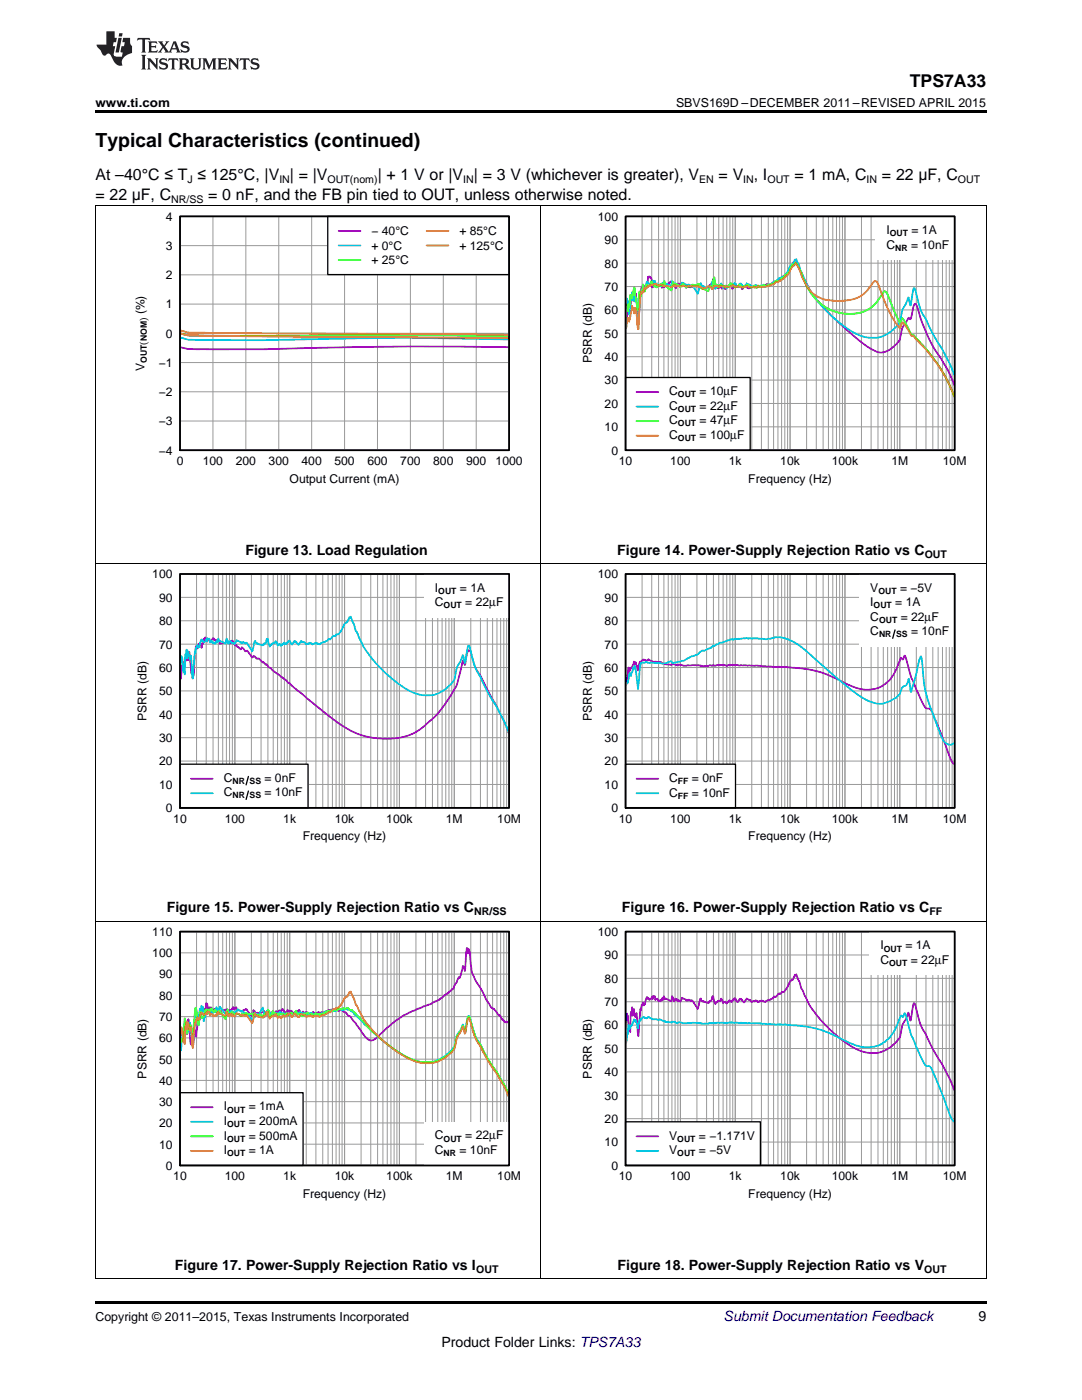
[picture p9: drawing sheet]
<svg xmlns="http://www.w3.org/2000/svg" width="216mm" height="279mm" viewBox="0 0 216 279" stroke-linecap="round" stroke-linejoin="round" font-family="sans-serif">
<path d="M19 255.2h.2zM196.7 255.2h.1zM19 259.7h177.8v.5h-177.8z" fill="#000"/>
<path d="M19.1 183.9v71.3M107.9 183.9v71.3M196.8 183.9v71.3M19 255.2h177.8" fill="none" stroke="#000" stroke-width=".2"/>
<path d="M35.9 185.9h65.7v46.7h-65.7z" fill="none" stroke="#000" stroke-width=".26"/>
<g fill="none" stroke="#999" stroke-width=".2">
<path d="M35.9 185.9h65.7v46.7h-65.7zM35.9 198.6h65.7M35.9 194.4h65.7M35.9 190.2h65.7M39.2 185.9v46.7M41.1 185.9v46.7M42.5 185.9v46.7M43.6 185.9v46.7M44.4 185.9v46.7M45.2 185.9v46.7M45.8 185.9v46.7M46.4 185.9v46.7"/>
<path d="M46.9 185.9v46.7M50.2 185.9v46.7M52.1 185.9v46.7M53.5 185.9v46.7M54.5 185.9v46.7M55.4 185.9v46.7M56.1 185.9v46.7M56.8 185.9v46.7M57.3 185.9v46.7M57.8 185.9v46.7M61.1 185.9v46.7M63 185.9v46.7"/>
<path d="M64.4 185.9v46.7M65.5 185.9v46.7M66.3 185.9v46.7M67.1 185.9v46.7M67.7 185.9v46.7M68.3 185.9v46.7M68.8 185.9v46.7M72 185.9v46.7M74 185.9v46.7M75.3 185.9v46.7M76.4 185.9v46.7M77.3 185.9v46.7"/>
<path d="M78 185.9v46.7M78.6 185.9v46.7M79.2 185.9v46.7M79.7 185.9v46.7M83 185.9v46.7M84.9 185.9v46.7M86.3 185.9v46.7M87.4 185.9v46.7M88.2 185.9v46.7M88.9 185.9v46.7M89.6 185.9v46.7M90.1 185.9v46.7"/>
<path d="M90.6 185.9v46.7M93.9 185.9v46.7M95.9 185.9v46.7M97.2 185.9v46.7M98.3 185.9v46.7M99.2 185.9v46.7M99.9 185.9v46.7M100.5 185.9v46.7M101.1 185.9v46.7M35.9 219.9h65.7M35.9 215.6h65.7M35.9 211.4h65.7"/>
<path d="M35.9 207.1h65.7M35.9 202.9h65.7M35.9 228.3h65.7M35.9 224.1h65.7"/>
</g>
<path d="M101.6 203.6l-.2 .4-.4-.1-.2 .2-.5-.5-.5-.9-.1 .1-.4-.4a3.3 3.3 0 0 0-1.4-1.5l-.8-1.3-1.1-2.2-1.1-1.7-.7-1.4-.3-1.8-.2-2.6-.1-.1-.1-.5-.1 1-.2-1.1-.4 4.6-.1-.5-.4-.5v.8l-.5 1.5-.1 .1-.2-.2-.4 1.1-.2 .3a3 3 0 0 1-1.4 1.7l-1.9 1.5-7 3-2.3 1.6-3.1 2.9a1.35 1.35 0 0 1-2.3-.2l-3-4-.4-.2-.4-.6-.4-.1-.4-.3a.43 .43 0 0 0-.7 0l-.6-.1-.2 .1a.44 .44 0 0 0-.3-.3 .44 .44 0 0 0-.5 .2v-.1l-.3 .2-.2-.1-.3 .3h-.5l-.2 .4-.4-.3-.1 .2-.4-.2-.6 .5-.5-.6-.1 .2-.3 .1a.62 .62 0 0 1-.8-.1l-.2-.1-.2 .1h-.2l-.2-.3-.4 .6-.4-.9-.6 .8-.4-.2-.2 .2-.4-.6-.3 .4-.4-.6-.3 .7-.6-.5-.1-.3-.3 .5-.2-.3-.1 .2-.1-.1a.41 .41 0 0 1-.7 .1l-.3 .6-.5-.4-.3 .4-.2-.5-.4 .5-.1-.3-.2 .5-.1-.6-.3-.3-.2 .2-.8 .4-.3-.2-.4 .3-.1-.7-.2 .1v-.2l-.3 1.3-1.1-1.5h-.2l-.2 .2-.2 .1-.1-.1-.3 .2-.7-.2-.1 .1-.3-.7-.3 .5-.3-.5-.4 .8-.1-.2-.1 .2-.1-.2-.4 .8-.1-1-.2 .3-.1-.2-1.2 .3v-.3l-.4 .7-.3-.6-.3-.3-.3 .4h-.1l-.3-.6-.1 .2-.1-.3-.1 .5-.1-.3-.1 .2-.3-1.1v.3l-.2-.4-.1 1.6-.2-.4-.1 .2-.1-.3-.2 .3-.2-.1-.4 2.1-.1-.5-.1 1-.1-.7-.3 3.5-.2-1.3-.2 1.2-.1-.2-.1 1.9-.1-.8-.3 .7-.2-.2-.4-4.8-.2 2.9-.2-.1-.2-1.7-.4 3h-.1l-.1 .3-.2-.4-.3 2.5" fill="none" stroke="#9400d3" stroke-width=".35"/>
<path d="M35.9 210.3l.3-1.4 .1-2.5 .1-.2h.1v-1l.3 1.9 .4-2.5 .1 1.4 .1-.7 .1 .6 .3-.5 .1-1.3 .1 2.2 .3 .6v1l.4-1.1 .4-4.3 .1-.2 .3 2.1 .4-3.1 .2 1.7 .1-2.3 .2 1 .1-.8 .1 2.9 .4-1.7 .3-.4 .4 .6 .5-.3 .1 .2 .1-.3v.3l.4-.4 .3 .2 .1-1 .2 .6 .1-.2 .1 1.2 .2-1.7 1.3 1.7 .1-.3 .2 .4v-.3l.1 .2h.2l.3-.8 .1 .1v-.1l.2 .1h.2l.3 .3 .5-.6 .1 .1 .1-.3 .7 .5 .1-.2 .6 .5h.4l1 1.5 .3-1.3 .2 .6 .4-.7 .2 .4 .2-.1 .8-1.5 .4 1.9 .5-1.3 .2 .4 .2 .9 .1-.7 .2-.1 .2-.1 .2 .2 .3-.1 .3 .2 .1-.3 .5 .3 .2-.5 .3 .5 .4-.2 .1 .2 .2-.1 .4 .3 .3-.3v.2l.1-.3 .1 .3 .1-.1 .1-.3 .1 .1 .1-.1 .2 .1 .1 .3 .8-.5 .3 .3 .1-.1h.2v-.2l.7 .3a.54 .54 0 0 1 .7 .2l.5-.1a.54 .54 0 0 1 .9-.1l.4 .5 .5-.4 .2 .1 .1-.2 .2 .1 .1-.2 .2 .2 .4-.3a.48 .48 0 0 1 .4-.3 .48 .48 0 0 1 .4 .3l.4-.4 .1 .1 .1-.2 .2 .1 .2-.1a.42 .42 0 0 0 .4 .2 .42 .42 0 0 0 .4-.3l.7-.1 .1 .1h.7a.4 .4 0 0 1 .7 0l.8 .4 2.4 2.5 4 3.6 3.1 2.2 2.1 1.1 2 .6h2.3l1.9-.7 1.6-1.2a3.7 3.7 0 0 0 1.3-2.8l.1-.5 .7-1 .5-1.2 .5 1.4v-.1l.5-2.8 .2-.3 .2 .4 .3 .9a12.3 12.3 0 0 0 2.1 4.9l1.3 2.5 1.8 2.9 2.4 4.2" fill="none" stroke="#00bfff" stroke-width=".35"/>
<path d="M35.9 207.9l.1-.2 .2 .3 .1-.7 .2 .2 .4-4.3 .4 3.1 .5-1.9 .1 .6 .1-.5 .3 2 .8-5.4 .4 3.2 .1 .3 .3-2.8 .4 1.4 .3-.4 .4-1.4 .4 .9 .2-.9 .2 .4 .1-.4 .1 .4 .2-.6 .4 .8 .1-.4h.3l.6 .7 .2-.6 1.2 1.7 .2-1.7 .2-.2 .3 .9 .2 .1 .3-.5 .3 .1 .2 .3h.8l.6 .3 .1-.4 .2 .1 .1-.1 .3 .2 .4-.3 .1 .3 1-.2 .1 .1 .1-.1 .1 .6 .1-.7 .4 .5 .1-.2 .2 .2 .1-.2 .9 .2 .1 .2 .2-.5 .1 .4 .3-.7 .3 .1v-.6l.3 .4 .3 1 .4-1.2 .3 .4 .1-.1v.1h.2l.1 .3 .1-.1 .2 .1 .2-.2 .1 .2 .1-.2 .1 .1 .4-.1 .1 .2 .1-.1 .3 .5 .2-.6 .2-.1 .2 .5 .4-.1 .3-.6 .2 .3 .4 .1 .4-.7 .2 .6 .5 .1 .2 .2 .1-.1 .2 .3 .4-.5h.2l.1 .2 .4-.4 .2 .5h.3a.36 .36 0 0 1 .5-.3 .36 .36 0 0 1 .2 .5l.4-.6 .2 .3 .2-.2 .3 .2 .1-.1 .1 .2 .2-.2 .1 .1 1-.7 .5-.1 .5 .1h.3l.2-.2 .3 .1 .4-.4a1.19 1.19 0 0 0 1.3-.1l.2 .1 .5-.2 .5 .5a.53 .53 0 0 1 .7 .3l3.5 3.8 2.6 2.3 3 2.1 2.5 1.3 2 .6h2.1l2-.8 1.4-1a3.6 3.6 0 0 0 1.3-2.8l.1-.5 .7-1.1 .5-1.2 .5 1.5v-.1l.7-3.1 .2 .3 .5 1.5a13.7 13.7 0 0 0 2.1 4.6l1.1 2.1 3 4.7 1.2 2.3" fill="none" stroke="#0f0" stroke-width=".35"/>
<path d="M35.9 207.8l.3-2.8 .2 .4 .1 2.3 .1 .3 .2-.1 .1 .5v-3.3l.1-.4 .2 .1v-.9l.1 1.5 .3-1.2 .3 1.5v-.6l.1 .2 .1-.3 .4 4.1 .4-4.9 .1 .2 .2-1h.1l.1-.4 .2 .6 .1-.3 .1 .1 .4-1.4 .2 .4 .1-.2 .1 .3h.1l.5-.5 .1 .4 .1-.6 .1 .1h.3l.1 .7 .1-.3h.3l.1 .4 .1-.2 .4 .3 .1-.3 .2 .2 .1-.5 .1 .3 .2-.6 .1 .5 .1-.1 1.2 .5 .2-.9 .3 .9h.1l.3-.5 .3 .2 .1 .3 .2-.2 .3 .3 .4-.7 .8 .3 .1 .2 .1-.1 .1 .1 .2-.2 .5 .3 .2-.2 1.1 1.6 .4-1.6 .2-.3 .3 .5 .1-.1 .1 .2 .1-.1 .9 .3 .1-.2 .1 .2 .1-.4 .3 .1 .3-.9h.1l.4 1.4 .1-.3h.3l.2-.3 .4 .1 .2-.5 .2 .3 .2 .6 .2-.3 .2-.1 .2 .4h.1l.5-.6 .1 .3 .1-.2 .3 .2 .3-.4 .1 .1 .1-.3 .2 .1v-.1l.2 .5 .3 .2 .4-.6 .2-.1 .1 .3 .1-.1 .4 .5 .6-.7 .7 .3a.42 .42 0 0 0 .3 .3 .42 .42 0 0 0 .5-.2v.2l.3-.3 .1 .1 .3 .3 .6-.3 .4 .1a.51 .51 0 0 0 .8-.1l1.2-.4 .4-.4 .2 .2 .3-.4a.43 .43 0 0 1 .7-.3 .45 .45 0 0 1 .6-.3l.8-1 .5-.9 .2-.2a1.08 1.08 0 0 0 .7-1l.2 .1 .1-.2 .7 1.6a2.13 2.13 0 0 0 .6 1.4l1.3 2.5 2.2 2.7 2.9 2.7 3.3 2.2 1.5 .7 1.2 .4 2.3 .1 1.8-.5 1.9-1.3a3.5 3.5 0 0 0 1.3-2.7l.1-.5 .8-1.3 .4-1 .5 1.4v-.1l.7-3.1 .2 .2 .3 1.2a12.1 12.1 0 0 0 2.1 4.8l1.3 2.4 1.7 2.5 1.4 2.4 1.1 2.4" fill="none" stroke="#ee7600" stroke-width=".35"/>
<path d="M35.9 218.1h24.6v14.5h-24.6z" fill="#fff"/>
<path d="M35.9 218.1h24.6v14.5h-24.6z" fill="none" stroke="#000" stroke-width=".26"/>
<path d="M38.1 221h4.4" fill="none" stroke="#9400d3" stroke-width=".35"/>
<path d="M38.1 223.9h4.4" fill="none" stroke="#00bfff" stroke-width=".35"/>
<path d="M38.1 226.8h4.4" fill="none" stroke="#0f0" stroke-width=".35"/>
<path d="M38.1 229.7h4.4" fill="none" stroke="#ee7600" stroke-width=".35"/>
<path d="M84.6 223.9h17v8.7h-17z" fill="#fff"/>
<path d="M35.9 185.9h65.7v46.7h-65.7z" fill="none" stroke="#000" stroke-width=".35"/>
<path d="M124.8 185.9h65.7v46.7h-65.7z" fill="none" stroke="#000" stroke-width=".26"/>
<g fill="none" stroke="#999" stroke-width=".2">
<path d="M124.8 185.9h65.7v46.7h-65.7zM124.8 199.9h65.7M124.8 195.3h65.7M124.8 190.6h65.7M128.1 185.9v46.7M130 185.9v46.7M131.4 185.9v46.7M132.5 185.9v46.7M133.3 185.9v46.7M134.1 185.9v46.7M134.7 185.9v46.7M135.3 185.9v46.7"/>
<path d="M135.8 185.9v46.7M139.1 185.9v46.7M141 185.9v46.7M142.4 185.9v46.7M143.4 185.9v46.7M144.3 185.9v46.7M145 185.9v46.7M145.7 185.9v46.7M146.2 185.9v46.7M146.7 185.9v46.7M150 185.9v46.7M151.9 185.9v46.7"/>
<path d="M153.3 185.9v46.7M154.4 185.9v46.7M155.2 185.9v46.7M156 185.9v46.7M156.6 185.9v46.7M157.2 185.9v46.7M157.7 185.9v46.7M160.9 185.9v46.7M162.9 185.9v46.7M164.2 185.9v46.7M165.3 185.9v46.7M166.2 185.9v46.7"/>
<path d="M166.9 185.9v46.7M167.5 185.9v46.7M168.1 185.9v46.7M168.6 185.9v46.7M171.9 185.9v46.7M173.8 185.9v46.7M175.2 185.9v46.7M176.3 185.9v46.7M177.1 185.9v46.7M177.8 185.9v46.7M178.5 185.9v46.7M179 185.9v46.7"/>
<path d="M179.5 185.9v46.7M182.8 185.9v46.7M184.8 185.9v46.7M186.1 185.9v46.7M187.2 185.9v46.7M188.1 185.9v46.7M188.8 185.9v46.7M189.4 185.9v46.7M190 185.9v46.7M124.8 218.6h65.7M124.8 213.9h65.7M124.8 209.3h65.7"/>
<path d="M124.8 204.6h65.7M124.8 227.9h65.7M124.8 223.3h65.7"/>
</g>
<path d="M124.8 205.4l.3-3.1 .2 .4 .1 2.5 .1 .3h.2l.1 .5v-3.6l.1-.5 .2 .1v-1l.1 1.7 .3-1.3 .3 1.6v-.6l.1 .2 .1-.4 .4 4.6 .4-5.5 .1 .3 .2-1.1h.1l.1-.4 .2 .5 .1-.3 .1 .1 .3-1.4 .2 .1 .1 .3 .1-.2 .1 .3a.61 .61 0 0 0 .6-.5l.1 .4 .1-.6 .1 .1 .3-.1 .1 .8 .1-.3h.3l.1 .4 .1-.2 .4 .3 .1-.3 .2 .2 .1-.5 .1 .3 .2-.7 .1 .6 .1-.2 1.2 .6 .2-1 .1 .5 .1-.2 .2 .7 .3-.5 .3 .2 .1 .3 .2-.2 .3 .3 .4-.8 .8 .4 .1 .2 .1-.2 .1 .2 .2-.2 .5 .3 .2-.2 1.1 1.8 .4-1.8 .2-.4 .1 .5 .2 .1 .1-.1 .1 .2 .1-.1 .9 .4 .1-.2 .1 .1 .1-.4 .3 .1 .3-1h.1l.4 1.6 .1-.3 .3-.1 .2-.2h.4l.2-.5 .2 .3 .2 .6 .2-.3h.2l.2 .3h.1l.5-.6 .1 .3 .1-.2 .3 .3 .3-.5 .1 .1 .1-.4 .2 .2v-.1l.2 .5 .3 .2 .4-.7 .1 .1 .1-.1 .1 .3 .1-.1 .4 .5h.2l.4-.7 .1 .1 .6 .2a.4 .4 0 0 0 .3 .3 .4 .4 0 0 0 .5-.1v.1l.3-.3 .1 .1 .3 .3 .6-.3 .1 .1 .1-.1 .2 .1a.49 .49 0 0 0 .8-.1l1.2-.4 .2-.4 .4 .1 .1-.2a.73 .73 0 0 1 .9-.5 .44 .44 0 0 1 .6-.3l.8-1.1 .5-1.1 .3-.3 .2 .1 .4-1.1 .2 .2 .1-.3 .7 1.7a3.1 3.1 0 0 0 .7 1.8l1.2 2.6 2.4 3.3 1.9 1.9 1.7 1.5 1.9 1.3 1.4 .8 2.1 .7 2.3 .1 1.1-.3 1.2-.7 1.7-1.6a2.42 2.42 0 0 0 .6-1.8l.2-1 .8-1.4 .4-1.2 .5 1.6v-.1l.7-3.4 .2 .4 .4 1.4a15.3 15.3 0 0 0 2.1 5.2l1.2 2.5 1.7 2.7 1.4 2.6 1.1 2.6" fill="none" stroke="#9400d3" stroke-width=".35"/>
<path d="M124.8 206.6l.1 1.5 .3-2.1 .1 .4 .1-1.8 .2 .8 .1-.6 .1 .2 .1-.4 .1 .1h.1l.4-1.3 .2 .5 .1-.4 .5 1.7 .4-1.8 .1 .3 .6-.7 .7 .2a.35 .35 0 0 1 .3-.2 .35 .35 0 0 1 .4 .2l.3 .2 1.8 .1 .6 .3 .2-.1v.2l1.3 .2 .1-.2h.5l.4 .3 .7-.2 .7 .2 2.9-.1 .9 .2 1.6-.2 .8 .1 .5-.1h1.5l.4 .2 .5-.2 .7-.1 1.3 .2 .3-.1 7 .4h1.9l4.2 .4 3.4 .8 6.6 3 2 .3 1.5-.1 1.2-.4 1-.6 .9-.8 1.2-1.9 1.1-2.5 .4 .3 .3-.8 .6 1.6a34.6 34.6 0 0 0 2.2 6.1l.3 .7a4.2 4.2 0 0 0 1.4 2.2h.2a1.2 1.2 0 0 1 1 1.1l2.9 7.4a4.4 4.4 0 0 0 1.4 2.6" fill="none" stroke="#00bfff" stroke-width=".35"/>
<path d="M124.8 223.9h26.9v8.7h-26.9z" fill="#fff"/>
<path d="M124.8 223.9h26.9v8.7h-26.9z" fill="none" stroke="#000" stroke-width=".26"/>
<path d="M127 226.8h4.4" fill="none" stroke="#9400d3" stroke-width=".35"/>
<path d="M127 229.7h4.4" fill="none" stroke="#00bfff" stroke-width=".35"/>
<path d="M173.5 185.9h17v8.7h-17z" fill="#fff"/>
<path d="M124.8 185.9h65.7v46.7h-65.7z" fill="none" stroke="#000" stroke-width=".35"/>
<path d="M19.1 112.5v71.4M107.9 112.5v71.4M196.8 112.5v71.4M19 183.8h177.8" fill="none" stroke="#000" stroke-width=".2"/>
<path d="M35.9 114.6h65.7v46.6h-65.7z" fill="none" stroke="#000" stroke-width=".26"/>
<g fill="none" stroke="#999" stroke-width=".2">
<path d="M35.9 114.6h65.7v46.6h-65.7zM35.9 119.2h65.7M39.2 114.6v46.6M41.1 114.6v46.6M42.5 114.6v46.6M43.6 114.6v46.6M44.4 114.6v46.6M45.2 114.6v46.6M45.8 114.6v46.6M46.4 114.6v46.6M46.9 114.6v46.6M50.2 114.6v46.6"/>
<path d="M52.1 114.6v46.6M53.5 114.6v46.6M54.5 114.6v46.6M55.4 114.6v46.6M56.1 114.6v46.6M56.8 114.6v46.6M57.3 114.6v46.6M57.8 114.6v46.6M61.1 114.6v46.6M63 114.6v46.6M64.4 114.6v46.6M65.5 114.6v46.6"/>
<path d="M66.3 114.6v46.6M67.1 114.6v46.6M67.7 114.6v46.6M68.3 114.6v46.6M68.8 114.6v46.6M72 114.6v46.6M74 114.6v46.6M75.3 114.6v46.6M76.4 114.6v46.6M77.3 114.6v46.6M78 114.6v46.6M78.6 114.6v46.6"/>
<path d="M79.2 114.6v46.6M79.7 114.6v46.6M83 114.6v46.6M84.9 114.6v46.6M86.3 114.6v46.6M87.4 114.6v46.6M88.2 114.6v46.6M88.9 114.6v46.6M89.6 114.6v46.6M90.1 114.6v46.6M90.6 114.6v46.6M93.9 114.6v46.6"/>
<path d="M95.9 114.6v46.6M97.2 114.6v46.6M98.3 114.6v46.6M99.2 114.6v46.6M99.9 114.6v46.6M100.5 114.6v46.6M101.1 114.6v46.6M35.9 137.9h65.7M35.9 133.2h65.7M35.9 128.6h65.7M35.9 123.9h65.7M35.9 156.6h65.7"/>
<path d="M35.9 151.9h65.7M35.9 147.2h65.7M35.9 142.6h65.7"/>
</g>
<path d="M35.9 134.4l.1 1.2 .3-2.8 .1 .7 .2-1.4 .1 1.2 .5-2.5 .1 .8 .1-.2 .1 .4 .3-1.7 .4 4.3 .1-.1 .1 1 .3-1.1 .4-5.2 .1-.1v.1l.1 .4 .3-.8v-.1l.2 .1 .1-.3v.3l.1-.2 .2 .9 .4-1.8 .1 .3h.2l.1-.6 .3 .9 .1-.3 .3-.2 .3 .6 .5-.9 .1 .3 .1-.2 .2 .4 .2-.1 .2 .2 .1-.3 .2 .3 .1-.2 .1 .8 1.2-.3 .2-.5 .1 .5 .1-.2 .4 .5 .1-.3 .2 .1 .1-.5 .2 .3 .1-.2 .3 .8 .2 .1 .2-.1 .1 .4h.2l.5 .5 .2-.1v-.3l.7 .8 .4-.2 1 1.4 .3-.3 .3 .1a.43 .43 0 0 0 .2 .4 .43 .43 0 0 0 .5 0l.8 .8 .1-.1 .4 .3 .1 .2h.2l.4 .6 .4 .1 .4 .5 2.6 1.9 4.9 4.2 5.5 4.4 3.5 1.9 1.7 .6 1.5 .4 2.6 .2 2.5-.1 2.1-.5 1.5-.6 1.6-1.1 2.5-2.2 1.8-2.3 1.5-2.3a8.7 8.7 0 0 0 1.6-3.9l.5-2.6h.1l.4 .9 .1-.8a2.7 2.7 0 0 1 .8-2.2l.3 .7a12.7 12.7 0 0 0 2.2 5.1l3 5.5 2.4 5.4" fill="none" stroke="#9400d3" stroke-width=".35"/>
<path d="M35.9 134l.3-3.1 .2 .4 .1 2.6 .1 .3 .2-.1 .1 .5v-3.6l.1-.4 .2 .1v-1.1l.1 1.7 .3-1.3 .3 1.6v-.6l.1 .2 .1-.4 .4 4.6 .4-5.4 .1 .3 .2-1.2 .1 .1 .1-.5 .2 .6 .1-.3 .1 .1 .3-1.4h.2l.1 .3 .1-.2 .1 .3a.61 .61 0 0 0 .6-.5l.1 .4 .1-.6 .1 .1 .3-.1 .1 .8 .1-.3h.3l.1 .5 .1-.2 .4 .3 .1-.4 .2 .2 .1-.5 .1 .4 .2-.7 .1 .5 .1-.1 1.2 .5 .2-1 .1 .5 .1-.2 .2 .8 .3-.6 .3 .2 .1 .3 .2-.2 .3 .3 .4-.8 .8 .5 .1 .1 .1-.1 .1 .1 .2-.2 .5 .3 .2-.1 1.1 1.7 .4-1.7 .2-.4 .1 .4 .2 .2 .1-.1 .1 .2 .1-.2 .9 .4 .1-.2 .1 .1 .1-.3h.3l.3-.9h.1l.4 1.5 .1-.3h.3l.2-.3h.4l.2-.5 .2 .3 .2 .7 .2-.3 .2-.1 .2 .4h.1l.5-.7 .1 .3 .1-.1 .3 .2 .3-.5 .1 .1 .1-.3 .2 .1v-.1l.2 .5 .3 .3 .4-.7 .1 .1 .1-.1 .1 .2 .1-.1 .4 .6 .2-.1 .4-.7 .1 .1 .6 .2a.4 .4 0 0 0 .3 .4 .4 .4 0 0 0 .5-.2v.1l.3-.2h.1l.3 .3 .6-.3 .1 .1 .1-.1 .2 .1a.49 .49 0 0 0 .8-.1l1.2-.4 .2-.4 .4 .1 .1-.2a.73 .73 0 0 1 .9-.5 .44 .44 0 0 1 .6-.3l.8-1.1 .5-1 .3-.4 .2 .1 .4-1 .2 .1 .1-.2 .7 1.7a3.1 3.1 0 0 0 .7 1.7l1.2 2.6 2.4 3.3 1.9 1.9 1.7 1.5 1.9 1.4 1.4 .8 2.1 .7h2.3l1.1-.3 1.2-.7 1.7-1.6a2.42 2.42 0 0 0 .6-1.8l.2-1 .8-1.4 .4-1.2 .5 1.6v-.1l.7-3.4 .2 .4 .4 1.4a15.3 15.3 0 0 0 2.1 5.2l1.2 2.5 1.7 2.7 1.4 2.7 1.1 2.5" fill="none" stroke="#00bfff" stroke-width=".35"/>
<path d="M35.9 152.5h25.6v8.7h-25.6z" fill="#fff"/>
<path d="M35.9 152.5h25.6v8.7h-25.6zM49.6 155l-.5 1.6M49.6 157.9l-.5 1.6" fill="none" stroke="#000" stroke-width=".26"/>
<path d="M38.1 155.4h4.4" fill="none" stroke="#9400d3" stroke-width=".35"/>
<path d="M38.1 158.3h4.4" fill="none" stroke="#00bfff" stroke-width=".35"/>
<path d="M84.6 114.6h17v8.7h-17z" fill="#fff"/>
<path d="M35.9 114.6h65.7v46.6h-65.7z" fill="none" stroke="#000" stroke-width=".35"/>
<path d="M124.8 114.6h65.7v46.6h-65.7z" fill="none" stroke="#000" stroke-width=".26"/>
<g fill="none" stroke="#999" stroke-width=".2">
<path d="M124.8 114.6h65.7v46.6h-65.7zM124.8 119.2h65.7M128.1 114.6v46.6M130 114.6v46.6M131.4 114.6v46.6M132.5 114.6v46.6M133.3 114.6v46.6M134.1 114.6v46.6M134.7 114.6v46.6M135.3 114.6v46.6M135.8 114.6v46.6M139.1 114.6v46.6"/>
<path d="M141 114.6v46.6M142.4 114.6v46.6M143.4 114.6v46.6M144.3 114.6v46.6M145 114.6v46.6M145.7 114.6v46.6M146.2 114.6v46.6M146.7 114.6v46.6M150 114.6v46.6M151.9 114.6v46.6M153.3 114.6v46.6M154.4 114.6v46.6"/>
<path d="M155.2 114.6v46.6M156 114.6v46.6M156.6 114.6v46.6M157.2 114.6v46.6M157.7 114.6v46.6M160.9 114.6v46.6M162.9 114.6v46.6M164.2 114.6v46.6M165.3 114.6v46.6M166.2 114.6v46.6M166.9 114.6v46.6M167.5 114.6v46.6"/>
<path d="M168.1 114.6v46.6M168.6 114.6v46.6M171.9 114.6v46.6M173.8 114.6v46.6M175.2 114.6v46.6M176.3 114.6v46.6M177.1 114.6v46.6M177.8 114.6v46.6M178.5 114.6v46.6M179 114.6v46.6M179.5 114.6v46.6M182.8 114.6v46.6"/>
<path d="M184.8 114.6v46.6M186.1 114.6v46.6M187.2 114.6v46.6M188.1 114.6v46.6M188.8 114.6v46.6M189.4 114.6v46.6M190 114.6v46.6M124.8 137.9h65.7M124.8 133.2h65.7M124.8 128.6h65.7M124.8 123.9h65.7M124.8 156.6h65.7"/>
<path d="M124.8 151.9h65.7M124.8 147.2h65.7M124.8 142.6h65.7"/>
</g>
<path d="M124.8 135.2l.1 1.5 .3-2.1 .1 .4 .1-1.8 .2 .8 .1-.5 .1 .1 .1-.4 .1 .2 .1-.1 .4-1.3 .2 .5 .1-.4 .5 1.7 .4-1.8 .1 .3 .6-.7 .7 .3a.35 .35 0 0 1 .3-.3 .35 .35 0 0 1 .4 .2l.3 .3h1.8l.6 .4 .2-.2v.3l1.3 .1 .1-.2h.5l.4 .3 .7-.2 .7 .3 2.9-.2 .9 .3 1.6-.2 .8 .1 .5-.2h1.5l.4 .2 .5-.2h.7l1.3 .1 .3-.1 7 .4h1.9l4.2 .4 3.4 .8 6.6 3 2 .3 1.5-.1 1.2-.3 1-.7 .9-.7 1.2-1.9 1.1-2.6 .4 .3 .3-.8 .6 1.6a34.6 34.6 0 0 0 2.2 6.2l.3 .7a4.2 4.2 0 0 0 1.4 2.1h.2a1.2 1.2 0 0 1 1 1.1l2.9 7.4a4.4 4.4 0 0 0 1.4 2.6" fill="none" stroke="#9400d3" stroke-width=".35"/>
<path d="M124.8 136.7l.5-.4 .3-1.9 .1-.1 .2 .6 .4-1.6 .1 .2 .3-.6 .6 4.6 .4-4.8 .3-.4 .2-.1 .4 .1a.45 .45 0 0 1 .8 0l.5-.1 2.8 .2 1.2-.5a.62 .62 0 0 0 .9 .3l1.6-.3 1.5-.9 1.3-.4 .9-.8 .4 .1 1.4-.6 .4-.5 .1 .2 .3-.2 1-.5h.4l1.5-.7 3.4-.3 .4 .2 1.4-.2 2.1 .3 1.7-.4h1l1.8 .4 2 1.2 9.2 7.9 2.2 1.7 1.9 1.2 1.7 .7 1.2 .2 1.4-.3 1.5-.8a3.2 3.2 0 0 0 1.5-2.2l.5-.3a.8 .8 0 0 0 .7-.8l.1-.6 .5 2.6 1.6-6.5 .4-.6 .3 2.5a22.8 22.8 0 0 0 1.3 7.1l2 5.3a3.7 3.7 0 0 0 1.7 2.6 1.23 1.23 0 0 0 1.4-.2" fill="none" stroke="#00bfff" stroke-width=".35"/>
<path d="M124.8 152.5h22v8.7h-22z" fill="#fff"/>
<path d="M124.8 152.5h22v8.7h-22z" fill="none" stroke="#000" stroke-width=".26"/>
<path d="M127 155.4h4.4" fill="none" stroke="#9400d3" stroke-width=".35"/>
<path d="M127 158.3h4.4" fill="none" stroke="#00bfff" stroke-width=".35"/>
<path d="M171.5 114.6h19v14.5h-19z" fill="#fff"/>
<path d="M35.9 43.2h65.7v46.7h-65.7zM178.6 125.7l-.5 1.7" fill="none" stroke="#000" stroke-width=".26"/>
<path d="M124.8 114.6h65.7v46.6h-65.7z" fill="none" stroke="#000" stroke-width=".35"/>
<path d="M19.1 41.1v71.4M107.9 41.1v71.4M196.8 41.1v71.4M19 112.4h177.8" fill="none" stroke="#000" stroke-width=".2"/>
<g fill="none" stroke="#999" stroke-width=".2">
<path d="M35.9 43.2h65.7v46.7h-65.7zM35.9 54.9h65.7M35.9 49h65.7M42.5 43.2v46.7M49.1 43.2v46.7M55.6 43.2v46.7M62.2 43.2v46.7M68.8 43.2v46.7M75.3 43.2v46.7M81.9 43.2v46.7M88.5 43.2v46.7M95 43.2v46.7"/>
<path d="M35.9 78.2h65.7M35.9 72.4h65.7M35.9 66.5h65.7M35.9 60.7h65.7M35.9 84h65.7"/>
</g>
<path d="M35.9 69.2l.1 .1 1.6 .4h14.7a981.5 981.5 0 0 1 49.3-.4" fill="none" stroke="#9400d3" stroke-width=".35"/>
<path d="M35.9 67.2l.1 .2 1.6 .4 3.2 .1a726.4 726.4 0 0 0 31.2-.4l9.9-.1 19.7 .4" fill="none" stroke="#00bfff" stroke-width=".35"/>
<path d="M35.9 66.3l.1 .2 1.6 .5h24.6a763.5 763.5 0 0 1 39.4 .2" fill="none" stroke="#0f0" stroke-width=".35"/>
<path d="M35.9 65.7l.1 .3 1.6 .4 64 .4" fill="none" stroke="#ee7600" stroke-width=".35"/>
<path d="M35.9 66.2l.1 .4 1.6 .3 3.2 .1 60.8 .5" fill="none" stroke="#f00" stroke-width=".35"/>
<path d="M65.4 43.2h36.2v11.6h-36.2z" fill="#fff"/>
<path d="M65.4 43.2h36.2v11.6h-36.2zM124.8 43.2h65.7v46.7h-65.7z" fill="none" stroke="#000" stroke-width=".26"/>
<path d="M67.6 46.1h4.3M140.5 57.5l-.4-.5-.4 .4-.2-.6-.3 .3-1.3 .1a.52 .52 0 0 1-.8-.2l-.2 .5-.5-1-.3 .3-.4 .1v-.3h-.4l-.3 .4-.1 .5-.5-.8-.2 .3-.3-.9-1.2 1.1-.6 .3-.2-.5-.5 .1-.4-.4-.7 .4-.1 .3-.1-.1-.1-1.6-.4-.5-.1 .1v-.1l-.1 .2-.1-.2-.1 2.1-.2 .2-.1-.4-.1 .1-.1-.2-.2 .7-.2-.3-.2 .1v-.3l-.1 .3-.5 5.8-.2-.1-.1-.5v-2.1l-.4-2v1.1l-.2-.5-.2 .8-.1-1-.2 .6-.1-.3-.2 1.8-.1-.8-.2 .1-.1 .6v-.5l-.1 1.7-.4 2.3-.1-.7M141.3 57.1l.2 .1 .1-.3 .1 .3 .2-.6 .4 .2v-1.1l.3 .5 .1 1.2 .1-.2 .2 .2 .2-.1 .1 .2 .1-.3 .2 .2 .1-.3 .3 .5 .1-.3 .4-.2 .2 .6 .3-.4 .2 .1 .1-.4 .2 .1 .1-.3 .3 .2 .2 .6 .7-.7 .1 .3h.5a.7 .7 0 0 1 .7 .5l.5-.7 .2 .1a.52 .52 0 0 0 .4 .4 .52 .52 0 0 0 .5-.2l.2-.2 .3 .2a.39 .39 0 0 1 .6-.2 .49 .49 0 0 1 .7 .1l.3-.2 .4 .2 .1-.2 .2 .1 .1-.2h.3v-.2l.3 .1 .1 .1 .7-.2 .1-.3 .1 .1 .2-.3h.5l.7-.7 .7-.3a3.4 3.4 0 0 0 1.4-1.9l.4-.3 .1-.4 .3-.5 .2 .4h.2l.2-.2 .2 .4 .5 1.5 1.6 3.3 1.7 2.4 1.7 2 2.2 2.2 3 2.6 2.8 2.3 2.1 1.2 1.1 .1 .7-.1 .9-.5 1.5-1.3a2.62 2.62 0 0 0 .7-2.1l.2-.8 1.2-2 .1-.1 .4 .3v-.1l.6-2.5 .2-.4h.2l1.3 3.6 1.5 3.6 .8 1.5 2.6 4.1 1.6 3.4" fill="none" stroke="#9400d3" stroke-width=".35"/>
<path d="M67.6 49h4.3M124.8 62.6l.3-3 .2 .4 .1 2.5 .1 .3 .2-.1 .1 .5v-3.5l.1-.5 .2 .1v-1l.1 1.7 .3-1.4 .3 1.6v-.6l.1 .2 .1-.3 .4 4.6 .4-5.5 .1 .3 .2-1.2 .1 .1 .1-.5 .2 .6 .1-.3 .1 .1 .3-1.4h.2l.1 .3 .1-.2 .1 .4a.61 .61 0 0 0 .6-.6l.1 .5 .1-.7 .1 .1h.3l.1 .8 .1-.3h.3l.1 .4 .1-.2 .4 .3 .1-.3 .2 .2 .1-.6 .1 .4 .2-.7 .1 .6 .1-.2 1.2 .6 .2-1 .1 .5 .1-.3 .2 .8 .3-.6 .3 .3 .1 .3 .2-.2 .3 .3 .4-.8 .8 .4 .1 .2 .1-.2 .1 .2 .2-.3 .5 .4 .2-.2 1.1 1.7 .4-1.7 .2-.4 .1 .4 .2 .2 .1-.1 .1 .2 .1-.1 .9 .3 .1-.2 .1 .2 .1-.4 .3 .1 .3-1h.1l.4 1.6 .1-.4h.3l.2-.3 .4 .1 .2-.5 .2 .2 .2 .7 .2-.3 .2-.1 .2 .4h.1l.5-.6 .1 .2 .1-.1 .3 .2 .3-.5 .1 .1 .1-.3 .2 .1v-.1l.2 .6 .3 .2 .4-.7 .1 .1 .1-.1 .1 .3 .1-.2 .4 .6 .2-.1 .4-.7 .1 .2 .6 .2a.4 .4 0 0 0 .3 .3 .4 .4 0 0 0 .5-.2v.1l.3-.2h.1l.3 .4 .6-.3 .1 .1 .1-.2 .2 .1a.49 .49 0 0 0 .8 0l1.2-.4 .2-.4 .4 .1 .1-.3a.73 .73 0 0 1 .9-.4 .44 .44 0 0 1 .6-.4l.8-1 .5-1.1 .3-.3h.2l.4-1 .2 .1 .1-.2 .7 1.7a3.1 3.1 0 0 0 .7 1.8l1.2 2.5 2.4 3.3 1.9 1.9 1.7 1.5 1.9 1.4 1.4 .8 2.1 .7 2.3 .1 1.1-.4 1.2-.6 1.7-1.6a2.42 2.42 0 0 0 .6-1.9l.2-.9 .8-1.5 .4-1.2 .5 1.7v-.2l.7-3.3 .2 .4 .4 1.4a15.3 15.3 0 0 0 2.1 5.1l1.2 2.5 1.7 2.7 1.4 2.7 1.1 2.6" fill="none" stroke="#00bfff" stroke-width=".35"/>
<path d="M67.6 51.9h4.3M124.8 61l.3-.3 .3 1.5 .4-3.3v.8l.2-.8 .1 .7 .5-2.2 .6 4.5 .4-3.7 .3 .9 .4-2.3 .3 1.4 .3-1.4h.2l.1 .4 .1-.2h.3l.4-.9 .2 .8 .1-.2 .2 .5 .1-.4 .2 .5 .1-.3 .1 .4 .4-.5 .2 .1v-.2l.1 .2 .2-.4 .2 .5 .5-1 .1 .9 1.2 1 .4-1.8 .2 .8 .1-.2 .1 .1 .1-.2h.3l.1 .4 .1-.2 .3 .2 .1 .2v-.2l.1 .1 .3-.4 .1 .1 .1-.3 .7 .7 .3-.1h.5l.4-.4 1 .1 .1-.3 .5 .9 .4 .2 .1-.2 .2 .2 .8 .4 .5-1 .4 .3a2.67 2.67 0 0 1 .3-1.9l.1-.1 .1 1.3 .2 .3 .1-.2 .2 .5 .1-.2 .1 .2 .2-.4 .3-.2 .5 .6 .4-.3 .3 .4 .7-.9 .5 .4a.53 .53 0 0 0 .9 .2l.2-.1a.42 .42 0 0 1 .6 .3l.1-.1 .1 .2 .2-.3 .4 .1 .5-.4a.55 .55 0 0 0 .3 .5 .55 .55 0 0 0 .6-.1 .31 .31 0 0 1 .4-.2 .31 .31 0 0 1 .2 .3l.1 .1h.2l.2-.4 .4 .2a.43 .43 0 0 0 .6-.4l.4 .1a.41 .41 0 0 0 .6 0l.3 .1 .2-.3a.75 .75 0 0 0 1-.6l.3 .1a.8 .8 0 0 0 .9-.6l.6-.7a2.59 2.59 0 0 0 1.3-1.8l.2-.4 .3 .3 .3-.5 .4 .4v-.1l2 4.5 .8 1.4 1.1 1.2 1.7 1.4 1.1 .6 1.1 .4 2.8 .3 1.5-.1 1.4-.4 .9-.5 1.1-.9 1.5-2.1a.44 .44 0 0 1 .4-.5 .44 .44 0 0 1 .5 .4l2.6 5.9 .4-.9 .7 .9 1.1 2.3 .3 .2a.63 .63 0 0 1 .6 .5l2.5 2.7 2.4 3.3 1.4 2.5 1.5 3.3" fill="none" stroke="#0f0" stroke-width=".35"/>
<path d="M85.1 46.1h4.4M124.8 65.4l.1 .1 .1-.2 .2-1.9 .1 .7 .1-.6 .1 .7 .6-3.2 .3 .8 .1-.2 .1 1 .1-1.1h.1l.1 1 .1-.4 .2 2.7 .2 .9 .4-7 .2-.5 .1 .3 .2-.5 .1 .3 .1-.8 .1 .2 .2-.3 .1 .2 .2-.4 .2 .1 .1-.3 .1 .1 .2-.1 .1 .1a.42 .42 0 0 1 .6-.3l.3-.2 .9 .4a.39 .39 0 0 1 .7 0l1.7 .3 .4-.4 1 .2 .2-.1a.45 .45 0 0 0 .8 0l.7 .2h.6l.1-.2 .4 .2 1.2-.1 .1 .2h.3l.5 .4 1-.6 .3 .3h.4l.1 .3 .4-.7 .1 .1 .6-.1 .2 .2a1.29 1.29 0 0 1 1.3 .1l1.3-.2a.37 .37 0 0 1 .7 .1l.7-.1 .9 .2a1.91 1.91 0 0 1 1.5 0l.2-.1a1.31 1.31 0 0 0 1.3 0l.3 .1 1.7-.2 1-.3 .5-.5 .5-.1 1-.6a4.2 4.2 0 0 0 1.6-2.1l.7-.8a.61 .61 0 0 1 .6 .5l1.2 2.9 1.4 2 1.3 1.1 1.5 .6 1.9 .2h1.6l1.6-.1 1.1-.4 1.6-.9 1.8-2.1a.51 .51 0 0 1 .5-.4 .51 .51 0 0 1 .5 .5l1.7 4.4 1.6 3.2 1.1 1.3 .4-1.2 .2 .1 .9 1.2 .8 1.5a.54 .54 0 0 1 .7 .4l2.3 2.4 2.3 3.1 1.7 2.7 1.6 3.5" fill="none" stroke="#ee7600" stroke-width=".35"/>
<path d="M85.1 49h4.4" fill="none" stroke="#f00" stroke-width=".35"/>
<path d="M35.9 43.2h65.7v46.7h-65.7z" fill="none" stroke="#000" stroke-width=".35"/>
<g fill="none" stroke="#999" stroke-width=".2">
<path d="M124.8 43.2h65.7v46.7h-65.7zM124.8 57.2h65.7M124.8 52.5h65.7M124.8 47.9h65.7M128.1 43.2v46.7M130 43.2v46.7M131.4 43.2v46.7M132.5 43.2v46.7M133.3 43.2v46.7M134.1 43.2v46.7M134.7 43.2v46.7M135.3 43.2v46.7"/>
<path d="M135.8 43.2v46.7M139.1 43.2v46.7M141 43.2v46.7M142.4 43.2v46.7M143.4 43.2v46.7M144.3 43.2v46.7M145 43.2v46.7M145.7 43.2v46.7M146.2 43.2v46.7M146.7 43.2v46.7M150 43.2v46.7M151.9 43.2v46.7"/>
<path d="M153.3 43.2v46.7M154.4 43.2v46.7M155.2 43.2v46.7M156 43.2v46.7M156.6 43.2v46.7M157.2 43.2v46.7M157.7 43.2v46.7M160.9 43.2v46.7M162.9 43.2v46.7M164.2 43.2v46.7M165.3 43.2v46.7M166.2 43.2v46.7"/>
<path d="M166.9 43.2v46.7M167.5 43.2v46.7M168.1 43.2v46.7M168.6 43.2v46.7M171.9 43.2v46.7M173.8 43.2v46.7M175.2 43.2v46.7M176.3 43.2v46.7M177.1 43.2v46.7M177.8 43.2v46.7M178.5 43.2v46.7M179 43.2v46.7"/>
<path d="M179.5 43.2v46.7M182.8 43.2v46.7M184.8 43.2v46.7M186.1 43.2v46.7M187.2 43.2v46.7M188.1 43.2v46.7M188.8 43.2v46.7M189.4 43.2v46.7M190 43.2v46.7M124.8 75.9h65.7M124.8 71.2h65.7M124.8 66.5h65.7"/>
<path d="M124.8 61.9h65.7M124.8 85.2h65.7M124.8 80.5h65.7"/>
</g>
<path d="M124.8 75.3h24.9v14.6h-24.9z" fill="#fff"/>
<path d="M124.8 75.3h24.9v14.6h-24.9z" fill="none" stroke="#000" stroke-width=".26"/>
<path d="M127 78.2h4.4" fill="none" stroke="#9400d3" stroke-width=".35"/>
<path d="M127 81.1h4.4" fill="none" stroke="#00bfff" stroke-width=".35"/>
<path d="M127 84h4.4" fill="none" stroke="#0f0" stroke-width=".35"/>
<path d="M127 87h4.4" fill="none" stroke="#ee7600" stroke-width=".35"/>
<path d="M174.7 43.2h15.8v8.7h-15.8z" fill="#fff"/>
<path d="M124.8 43.2h65.7v46.7h-65.7z" fill="none" stroke="#000" stroke-width=".35"/>
<path d="M19 41.1h177.8" fill="none" stroke="#000" stroke-width=".2"/>
<path d="M19 22h177.8v.5h-177.8z" fill="#000"/>
<g fill="#231f20">
<path d="M27.5 7.6l-.1 .5 .4-.2h.6v.1v2.1l-.2 .4h1l-.3-.4v-2.1l.1-.1h.5l.5 .2-.2-.5zM29.5 8.3l.2 .3v1.5l-.2 .4h1.8l.2-.6a1.04 1.04 0 0 1-1.3 .2v-.7h.6l.3 .2v-.6l-.3 .2h-.6v-.6l.8-.1 .4 .3-.2-.5zM31.5 8.3l.9 1.1-.9 1.1h.8l-.2-.2 .5-.7 .4 .7-.2 .2h1.5l-.1-.2 .1-.4h.9l.1 .4-.2 .2h1l-.3-.3-.7-1.9h-.5l-.9 2-.8-1 .9-1h-.8l.1 .3-.3 .5-.4-.6 .2-.2zM34.7 8.6l.4 1h-.7zM36.3 8.4a.63 .63 0 0 0-.2 .7 .63 .63 0 0 0 .6 .4l.6 .2 .1 .2a.75 .75 0 0 1-.7 .4 .75 .75 0 0 1-.6-.5l.1 .7 .1-.1a1.11 1.11 0 0 0 1.5-.6 1.13 1.13 0 0 0-1.2-.8l-.1-.4a1.04 1.04 0 0 1 1.2 .2l-.2-.5-.1 .1-.5-.2zM28.2 10.9l.2 .4v2.2l-.2 .4h1l-.3-.4v-2.2l.3-.4zM29.3 11.6l.3 .4v1.5l-.3 .4h.8l-.2-.4v-1.3l1.5 1.7v-1.9l.2-.4h-.7l.2 .4v.9l-1.1-1.3zM32 11.8a.62 .62 0 0 0-.2 .7 .62 .62 0 0 0 .6 .4l.6 .1 .1 .3a.76 .76 0 0 1-.7 .3 .76 .76 0 0 1-.6-.4l.1 .7 .1-.1a1.11 1.11 0 0 0 1.5-.6 1.13 1.13 0 0 0-1.2-.8l-.1-.4a1.04 1.04 0 0 1 1.2 .2l-.2-.6-.1 .1-.5-.1zM33.7 11.6l-.2 .6a.61 .61 0 0 1 .8-.3v1.6l-.2 .4h.9l-.2-.4v-1.6a.63 .63 0 0 1 .8 .3l-.2-.6zM35.6 11.6l.3 .4v1.5l-.3 .4h1l-.2-.2v-.8l.5 .2a.76 .76 0 0 0 1.2 .7l-1-1a.58 .58 0 0 0 .6-.5 .58 .58 0 0 0-.5-.6zM36.4 11.9h.1a.45 .45 0 0 1 .5 .1 .45 .45 0 0 1 .1 .5l-.7 .2zM37.9 11.6l.2 .2a2.17 2.17 0 0 0 .3 1.9 .99 .99 0 0 0 1.6-.6v-1.1l.2-.4h-.7l.2 .2a1.92 1.92 0 0 1-.2 1.8 .6 .6 0 0 1-.9-.5v-1.1l.2-.4zM40.4 11.6l.2 .4v1.5l-.2 .4h.7l-.2-.4v-1.4l.8 1.8 .8-1.8v1.4l-.2 .4h.9l-.2-.4v-1.5l.2-.4h-.8l-.6 1.5-.6-1.5zM43.4 11.6l.2 .4v1.5l-.2 .4h1.8l.2-.6a1.04 1.04 0 0 1-1.3 .1v-.6h.5l.4 .2v-.6l-.4 .2h-.5v-.7h.8l.3 .3-.1-.6zM45.5 11.6l.2 .4v1.5l-.2 .4h.7l-.2-.4v-1.3l1.5 1.7v-1.9l.2-.4h-.7l.2 .4v.9l-1.1-1.3zM47.9 11.6l-.1 .6a.61 .61 0 0 1 .8-.3v1.6l-.3 .4h1l-.3-.4 .1-1.6a.63 .63 0 0 1 .7 .3l-.1-.6zM50.2 11.8a.62 .62 0 0 0-.2 .7 .62 .62 0 0 0 .6 .4l.6 .1 .2 .3a.76 .76 0 0 1-.8 .3 .76 .76 0 0 1-.6-.4l.1 .7 .2-.1a1.11 1.11 0 0 0 1.5-.6 1.13 1.13 0 0 0-1.3-.8l-.1-.4a1.04 1.04 0 0 1 1.2 .2l-.1-.6-.2 .1-.5-.1z"/>
<path d="M21.2 6.3v2.6h-1.9l.1 .4 .7 .9a.91 .91 0 0 0 1 .8 .56 .56 0 0 1 .5-.3 .56 .56 0 0 1 .5 .3l.4 .8a1.53 1.53 0 0 0 1.9 1.2 1.54 1.54 0 0 1 1-2.1l.9-.3v-1.4a1.52 1.52 0 0 1-.3-1.6h-1.4l-.2 .8h.5l-.2 .8h-.4l-.2 1v.2l.4 .1-.2 .8a1.93 1.93 0 0 1-1.6-.3l.3-1.8h-.5l.2-.8h.4l.2-.8h-.4v-1.3zM23.6 7.6l-.6 2.9h.7l.6-2.9zM23.8 6.6l-.1 .7h.6l.2-.7z"/>
</g>
<text font-size="3.9" x="19" y="29.3">Typical Characteristics (continued)</text>
<text font-size="3.5" x="181.5" y="17.3">TPS7A33</text>
<g font-size="3.2">
<text x="19" y="36">At –40°C ≤ T ≤ 125°C, |V | = |V</text>
<text x="75.4" y="36">| + 1 V or |V | = 3 V (whichever is greater), V</text>
<text x="143.4" y="36">= V , I</text>
<text x="158.5" y="36">= 1 mA, C</text>
<text x="176" y="36">= 22 μF, C</text>
<text x="19" y="39.9">= 22 μF, C</text>
<text x="41.6" y="39.9">= 0 nF, and the FB pin tied to OUT, unless otherwise noted.</text>
</g>
<g font-size="2.8">
<text x="49" y="110.7">Figure 13. Load Regulation</text>
<text x="123.2" y="110.7">Figure 14. Power-Supply Rejection Ratio vs C</text>
<text x="33.3" y="182.1">Figure 15. Power-Supply Rejection Ratio vs C</text>
<text x="124.1" y="182.1">Figure 16. Power-Supply Rejection Ratio vs C</text>
<text x="34.9" y="253.5">Figure 17. Power-Supply Rejection Ratio vs I</text>
<text x="123.2" y="253.5">Figure 18. Power-Supply Rejection Ratio vs V</text>
<text x="195.3" y="263.6">9</text>
<text x="88.1" y="268.9">Product Folder Links: TPS7A33</text>
</g>
<text font-size="2.8" fill="#0000c8" x="144.4" y="263.6">Submit Documentation Feedback</text>
<g font-size="2.5">
<text x="19" y="21.4">www.ti.com</text>
<text x="134.9" y="21.4">SBVS169D –DECEMBER 2011–REVISED APRIL 2015</text>
<text x="19" y="263.6">Copyright © 2011–2015, Texas Instruments Incorporated</text>
</g>
<g font-size="2.4">
<text x="33.1" y="44.1">4</text>
<text x="74.1" y="47">− 40°C</text>
<text x="91.7" y="47">+ 85°C</text>
<text x="119.3" y="44.1">100</text>
<text x="176.9" y="46.7">I</text>
<text x="181.9" y="46.7">= 1A</text>
<text x="33.1" y="49.9">3</text>
<text x="74.1" y="49.9">+ 0°C</text>
<text x="74.1" y="52.8">+ 25°C</text>
<text x="91.7" y="49.9">+ 125°C</text>
<text x="120.6" y="53.4">80</text>
<text x="120.6" y="48.7">90</text>
<text x="176.9" y="49.7">C</text>
<text x="181.8" y="49.7">= 10nF</text>
<text x="33.1" y="55.7">2</text>
<text x="120.6" y="58.1">70</text>
<text x="28.9" y="62.7" transform="rotate(-90 28.9 62.7)">(%)</text>
<text x="33.1" y="61.6">1</text>
<text x="120.6" y="62.7">60</text>
<text x="33.1" y="67.4">0</text>
<text x="120.6" y="67.4">50</text>
<text x="28.9" y="74.1" transform="rotate(-90 28.9 74.1)">V</text>
<text x="31.7" y="73.2">−1</text>
<text x="118.1" y="72.5" transform="rotate(-90 118.1 72.5)">PSRR (dB)</text>
<text x="120.6" y="76.7">30</text>
<text x="120.6" y="72.1">40</text>
<text x="31.7" y="79.1">−2</text>
<text x="120.6" y="81.4">20</text>
<text x="133.5" y="78.9">C</text>
<text x="133.5" y="81.8">C</text>
<text x="139.6" y="81.8">= 22</text>
<text x="139.6" y="78.9">= 10</text>
<text x="144.4" y="81.8">µ</text>
<text x="144.4" y="78.9">µ</text>
<text x="145.8" y="81.8">F</text>
<text x="145.8" y="78.9">F</text>
<text x="31.7" y="84.9">−3</text>
<text x="120.6" y="86.1">10</text>
<text x="133.5" y="87.6">C</text>
<text x="133.5" y="84.7">C</text>
<text x="139.6" y="84.7">= 47</text>
<text x="139.6" y="87.6">= 100</text>
<text x="144.4" y="84.7">µ</text>
<text x="145.7" y="87.6">µ</text>
<text x="145.8" y="84.7">F</text>
<text x="147.1" y="87.6">F</text>
<text x="31.7" y="90.7">−4</text>
<text x="35.3" y="92.8">0</text>
<text x="40.5" y="92.8">100</text>
<text x="47" y="92.8">200</text>
<text x="53.6" y="92.8">300</text>
<text x="60.2" y="92.8">400</text>
<text x="66.7" y="92.8">500</text>
<text x="73.3" y="92.8">600</text>
<text x="79.9" y="92.8">700</text>
<text x="86.4" y="92.8">800</text>
<text x="93" y="92.8">900</text>
<text x="98.9" y="92.8">1000</text>
<text x="122" y="90.7">0</text>
<text x="123.5" y="92.8">10</text>
<text x="133.7" y="92.8">100</text>
<text x="145.4" y="92.8">1k</text>
<text x="155.7" y="92.8">10k</text>
<text x="166" y="92.8">100k</text>
<text x="177.9" y="92.8">1M</text>
<text x="188.1" y="92.8">10M</text>
<text x="57.8" y="96.3">Output Current (mA)</text>
<text x="149.3" y="96.3">Frequency (Hz)</text>
<text x="30.4" y="115.4">100</text>
<text x="86.8" y="118.1">I</text>
<text x="91.8" y="118.1">= 1A</text>
<text x="119.3" y="115.4">100</text>
<text x="173.7" y="118.1">V</text>
<text x="179.6" y="118.1">= −5V</text>
<text x="31.7" y="124.8">80</text>
<text x="31.7" y="120.1">90</text>
<text x="86.8" y="121">C</text>
<text x="92.9" y="121">= 22</text>
<text x="97.6" y="121">µF</text>
<text x="120.6" y="124.8">80</text>
<text x="120.6" y="120.1">90</text>
<text x="173.7" y="121">I</text>
<text x="173.7" y="123.9">C</text>
<text x="178.7" y="121">= 1A</text>
<text x="179.7" y="123.9">= 22µF</text>
<text x="31.7" y="129.4">70</text>
<text x="120.6" y="129.4">70</text>
<text x="173.7" y="126.7">C</text>
<text x="181.8" y="126.7">= 10nF</text>
<text x="31.7" y="134.1">60</text>
<text x="120.6" y="134.1">60</text>
<text x="29.2" y="143.9" transform="rotate(-90 29.2 143.9)">PSRR (dB)</text>
<text x="31.7" y="143.4">40</text>
<text x="31.7" y="138.8">50</text>
<text x="118.1" y="143.9" transform="rotate(-90 118.1 143.9)">PSRR (dB)</text>
<text x="120.6" y="143.4">40</text>
<text x="120.6" y="138.8">50</text>
<text x="31.7" y="148.1">30</text>
<text x="120.6" y="148.1">30</text>
<text x="31.7" y="152.8">20</text>
<text x="44.6" y="156">C</text>
<text x="52.8" y="156">= 0nF</text>
<text x="120.6" y="152.8">20</text>
<text x="31.7" y="157.4">10</text>
<text x="44.6" y="158.9">C</text>
<text x="52.8" y="158.9">= 10nF</text>
<text x="120.6" y="157.4">10</text>
<text x="133.5" y="159">C</text>
<text x="133.5" y="156.1">C</text>
<text x="138.1" y="159">= 10nF</text>
<text x="138.1" y="156.1">= 0nF</text>
<text x="33.1" y="162.1">0</text>
<text x="34.6" y="164.2">10</text>
<text x="44.8" y="164.2">100</text>
<text x="56.5" y="164.2">1k</text>
<text x="60.4" y="167.7">Frequency (Hz)</text>
<text x="66.8" y="164.2">10k</text>
<text x="77.1" y="164.2">100k</text>
<text x="89" y="164.2">1M</text>
<text x="99.2" y="164.2">10M</text>
<text x="122" y="162.1">0</text>
<text x="123.5" y="164.2">10</text>
<text x="133.7" y="164.2">100</text>
<text x="145.4" y="164.2">1k</text>
<text x="149.3" y="167.7">Frequency (Hz)</text>
<text x="155.7" y="164.2">10k</text>
<text x="166" y="164.2">100k</text>
<text x="177.9" y="164.2">1M</text>
<text x="188.1" y="164.2">10M</text>
<text x="30.4" y="191">100</text>
<text x="30.4" y="186.8">110</text>
<text x="119.3" y="186.8">100</text>
<text x="120.6" y="191.5">90</text>
<text x="175.7" y="189.5">I</text>
<text x="180.7" y="189.5">= 1A</text>
<text x="31.7" y="195.3">90</text>
<text x="120.6" y="196.1">80</text>
<text x="175.7" y="192.3">C</text>
<text x="181.8" y="192.3">= 22</text>
<text x="186.5" y="192.3">µF</text>
<text x="31.7" y="203.8">70</text>
<text x="31.7" y="199.5">80</text>
<text x="120.6" y="200.8">70</text>
<text x="31.7" y="208">60</text>
<text x="120.6" y="205.5">60</text>
<text x="29.2" y="215.2" transform="rotate(-90 29.2 215.2)">PSRR (dB)</text>
<text x="31.7" y="212.2">50</text>
<text x="118.1" y="215.2" transform="rotate(-90 118.1 215.2)">PSRR (dB)</text>
<text x="120.6" y="214.8">40</text>
<text x="120.6" y="210.1">50</text>
<text x="31.7" y="220.7">30</text>
<text x="31.7" y="216.5">40</text>
<text x="44.6" y="221.6">I</text>
<text x="49.6" y="221.6">= 1mA</text>
<text x="120.6" y="219.5">30</text>
<text x="31.7" y="225">20</text>
<text x="44.6" y="224.5">I</text>
<text x="44.6" y="227.4">I</text>
<text x="49.6" y="224.5">= 200mA</text>
<text x="49.6" y="227.4">= 500mA</text>
<text x="86.8" y="227.4">C</text>
<text x="92.9" y="227.4">= 22</text>
<text x="97.6" y="227.4">µF</text>
<text x="120.6" y="224.1">20</text>
<text x="133.5" y="227.4">V</text>
<text x="139.5" y="227.4">= −1.171V</text>
<text x="31.7" y="229.2">10</text>
<text x="33.1" y="233.5">0</text>
<text x="44.6" y="230.3">I</text>
<text x="49.6" y="230.3">= 1A</text>
<text x="86.8" y="230.4">C</text>
<text x="91.7" y="230.4">= 10nF</text>
<text x="120.6" y="228.8">10</text>
<text x="122" y="233.5">0</text>
<text x="133.5" y="230.3">V</text>
<text x="139.5" y="230.3">= −5V</text>
<text x="34.6" y="235.6">10</text>
<text x="44.8" y="235.6">100</text>
<text x="56.5" y="235.6">1k</text>
<text x="60.4" y="239.1">Frequency (Hz)</text>
<text x="66.8" y="235.6">10k</text>
<text x="77.1" y="235.6">100k</text>
<text x="89" y="235.6">1M</text>
<text x="99.2" y="235.6">10M</text>
<text x="123.5" y="235.6">10</text>
<text x="133.7" y="235.6">100</text>
<text x="145.4" y="235.6">1k</text>
<text x="149.3" y="239.1">Frequency (Hz)</text>
<text x="155.7" y="235.6">10k</text>
<text x="166" y="235.6">100k</text>
<text x="177.9" y="235.6">1M</text>
<text x="188.1" y="235.6">10M</text>
</g>
<g font-size="2.1">
<text x="34.1" y="40.5">NR/SS</text>
<text x="37.4" y="36.6">J</text>
<text x="55.7" y="36.6">IN</text>
<text x="65.4" y="36.6">OUT(nom)</text>
<text x="92.4" y="36.6">IN</text>
<text x="139.5" y="36.6">EN</text>
<text x="148.3" y="36.6">IN</text>
<text x="153.1" y="36.6">OUT</text>
<text x="172.9" y="36.6">IN</text>
<text x="191.1" y="36.6">OUT</text>
<text x="29.3" y="64.1" transform="rotate(-90 29.3 64.1)">)</text>
<text x="29.3" y="68.8" transform="rotate(-90 29.3 68.8)">(</text>
<text x="184.5" y="111.3">OUT</text>
<text x="94.6" y="182.7">NR/SS</text>
<text x="185.5" y="182.7">FF</text>
<text x="95" y="254">OUT</text>
<text x="184.4" y="254">OUT</text>
</g>
<g font-size="1.7">
<text x="177.6" y="47.2">OUT</text>
<text x="178.6" y="50.1">NR</text>
<text x="29.3" y="72.5" transform="rotate(-90 29.3 72.5)">OUT NOM</text>
<text x="135.3" y="79.3">OUT</text>
<text x="135.3" y="82.2">OUT</text>
<text x="135.3" y="88">OUT</text>
<text x="135.3" y="85.1">OUT</text>
<text x="87.5" y="118.5">OUT</text>
<text x="175.3" y="118.5">OUT</text>
<text x="88.5" y="121.4">OUT</text>
<text x="174.3" y="121.4">OUT</text>
<text x="175.4" y="124.3">OUT</text>
<text x="175.4" y="127.2">NR</text>
<text x="178.8" y="127.2">SS</text>
<text x="46.4" y="156.4">NR SS</text>
<text x="46.4" y="159.3">NR SS</text>
<text x="135.3" y="159.4">FF</text>
<text x="135.3" y="156.5">FF</text>
<text x="176.4" y="189.9">OUT</text>
<text x="177.4" y="192.8">OUT</text>
<text x="45.3" y="222">OUT</text>
<text x="45.3" y="225">OUT</text>
<text x="45.3" y="227.9">OUT</text>
<text x="88.5" y="227.8">OUT</text>
<text x="135.1" y="227.9">OUT</text>
<text x="45.3" y="230.8">OUT</text>
<text x="88.5" y="230.8">NR</text>
<text x="135.1" y="230.8">OUT</text>
</g>
</svg>
